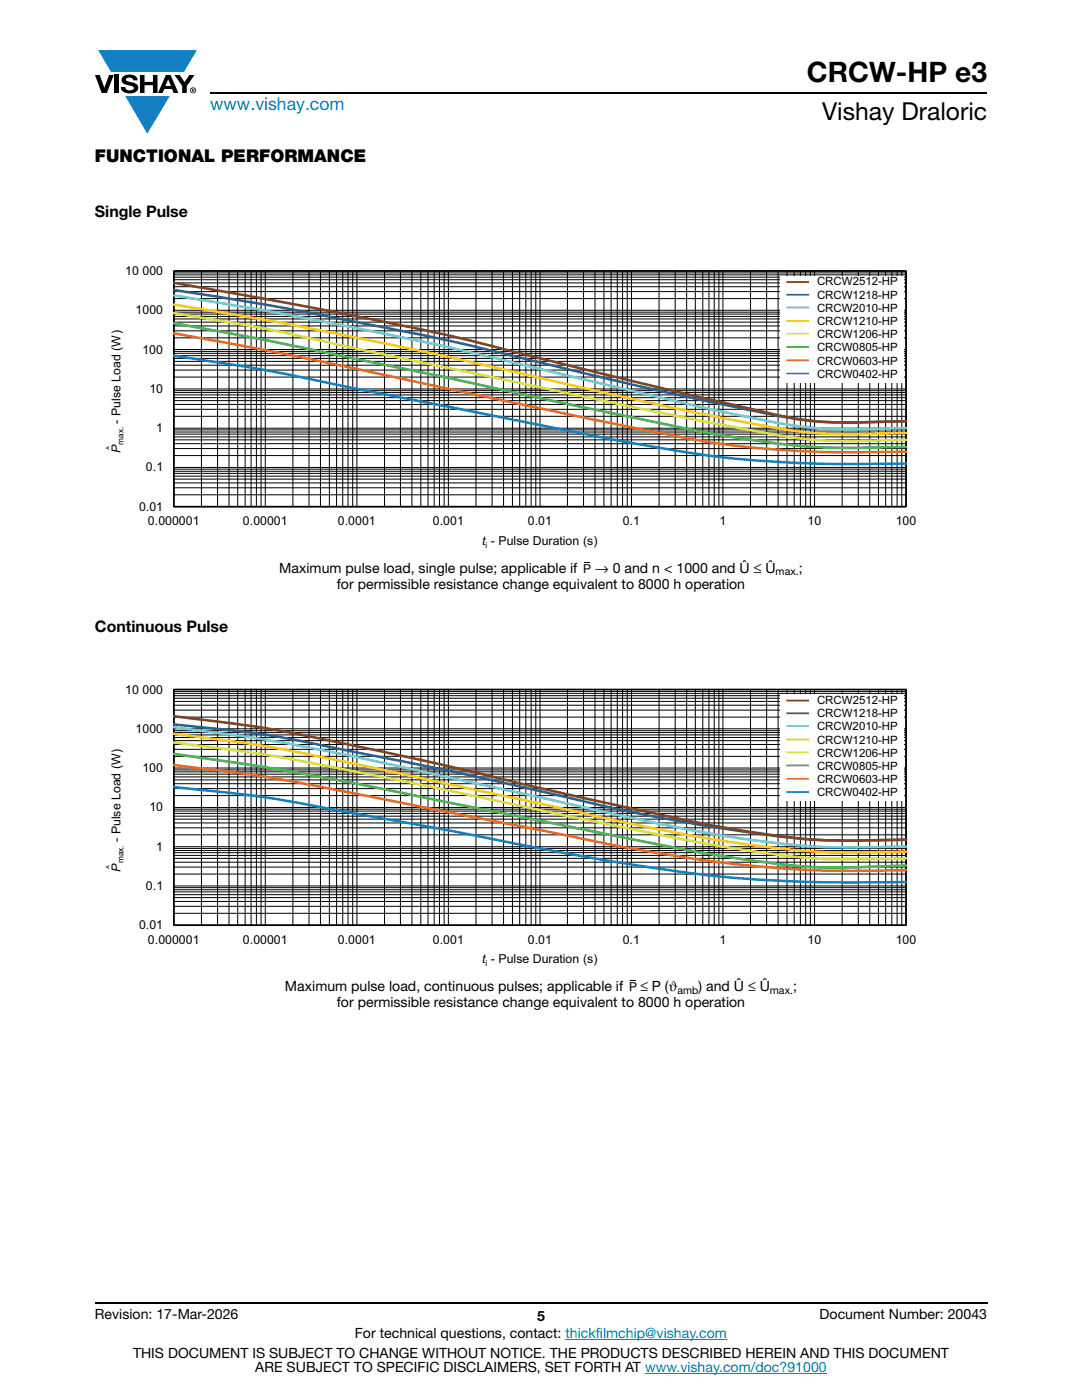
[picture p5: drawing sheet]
<svg xmlns="http://www.w3.org/2000/svg" width="216mm" height="279mm" viewBox="0 0 216 279" stroke-linecap="round" stroke-linejoin="round" font-family="sans-serif">
<g fill="#147fc3">
<path d="M19.6 10h19.7l-2.6 4.3h-1.1h-13.5z"/>
<path d="M25 19.2h8.9l-4.5 7.5z"/>
</g>
<g fill="#000">
<path d="M18.9 15h1l.9 2.5 1-2.5h.9l-1.4 3.6h-1zM22.9 15h.9v3.6h-.9zM24.6 15.3a2.1 2.1 0 0 1 2.8 .3l.1 .4h-.9a.79 .79 0 0 0-.7-.5 .79 .79 0 0 0-.8 .4l.3 .3 1 .2a1.08 1.08 0 0 1 1.2 1 1.08 1.08 0 0 1-1.1 1.2 1.73 1.73 0 0 1-2.4-1.2h.9a.96 .96 0 0 0 .8 .6 .96 .96 0 0 0 .9-.4 1.31 1.31 0 0 0-1.2-.6 1.03 1.03 0 0 1-1.1-.6 1.03 1.03 0 0 1 .2-1.1zM27.9 15h.9v1.3h1.7v-1.3h.9v3.6h-.9v-1.6h-1.7v1.6h-.9zM34.8 15h1.1l.9 1.4 1-1.4h1l-1.5 2.2v1.4h-.9v-1.4z"/>
<path d="M33.6 15.9l.5 1.3h-1.1zM33.1 15l-1.6 3.6h1l.3-.8h1.5l.3 .8h1l-1.6-3.6z"/>
<path d="M38.4 17.8h.2v.2h-.2zM38.3 17.7v.7h.1v-.3l.4 .3-.2-.3 .2-.2-.1-.2z"/>
<path d="M38.1 18a.46 .46 0 0 1 .9 0 .46 .46 0 0 1-.9 0zM37.9 18a.6 .6 0 0 0 1.2 0 .6 .6 0 0 0-1.2 0z"/>
</g>
<path d="M42 18.6h155M18.9 260h178.1" fill="none" stroke="#000" stroke-width=".36"/>
<path d="M112.8 267.3h32.3M128.7 274h36.3" fill="none" stroke="#007ec4" stroke-width=".2"/>
<g fill="none" stroke="#000" stroke-width=".2">
<path d="M34.7 59.6h146.1M34.7 58.2h146.1M34.7 57.2h146.1M34.7 56.5h146.1M34.7 55.8h146.1M34.7 55.3h146.1M34.7 54.8h146.1M34.7 54.5h146.1M34.7 54.1h146.1v47h-146.1zM40.2 54.1v47M43.4 54.1v47M45.7 54.1v47"/>
<path d="M47.4 54.1v47M48.9 54.1v47M50.1 54.1v47M51.2 54.1v47M52.1 54.1v47M52.9 54.1v47M58.4 54.1v47M61.7 54.1v47M63.9 54.1v47M65.7 54.1v47M67.2 54.1v47M68.4 54.1v47"/>
<path d="M69.4 54.1v47M70.4 54.1v47M71.2 54.1v47M76.7 54.1v47M79.9 54.1v47M82.2 54.1v47M84 54.1v47M85.4 54.1v47M86.6 54.1v47M87.7 54.1v47M88.6 54.1v47M89.5 54.1v47"/>
<path d="M95 54.1v47M98.2 54.1v47M100.5 54.1v47M102.3 54.1v47M103.7 54.1v47M104.9 54.1v47M106 54.1v47M106.9 54.1v47M107.8 54.1v47M113.2 54.1v47M116.4 54.1v47M118.7 54.1v47"/>
<path d="M120.5 54.1v47M121.9 54.1v47M123.2 54.1v47M124.2 54.1v47M125.2 54.1v47M126 54.1v47M131.5 54.1v47M134.7 54.1v47M137 54.1v47M138.7 54.1v47M140.2 54.1v47M141.5 54.1v47"/>
<path d="M142.5 54.1v47M143.4 54.1v47M144.2 54.1v47M149.8 54.1v47M153 54.1v47M155.3 54.1v47M157 54.1v47M158.5 54.1v47M159.7 54.1v47M160.8 54.1v47M161.7 54.1v47M162.5 54.1v47"/>
<path d="M168 54.1v47M171.3 54.1v47M173.5 54.1v47M175.3 54.1v47M176.7 54.1v47M177.9 54.1v47M179 54.1v47M179.9 54.1v47M34.7 80h146.1M34.7 79.4h146.1M34.7 78.8h146.1M34.7 78.3h146.1"/>
<path d="M34.7 78h146.1M34.7 75.3h146.1M34.7 73.9h146.1M34.7 72.9h146.1M34.7 72.1h146.1M34.7 71.5h146.1M34.7 71h146.1M34.7 70.5h146.1M34.7 70.1h146.1M34.7 67.4h146.1M34.7 66h146.1M34.7 65.1h146.1"/>
<path d="M34.7 64.3h146.1M34.7 63.7h146.1M34.7 63.1h146.1M34.7 62.7h146.1M34.7 62.3h146.1M34.7 77.6h146.1M34.7 69.8h146.1M34.7 61.9h146.1M34.7 98.7h146.1M34.7 97.4h146.1M34.7 96.4h146.1M34.7 95.6h146.1"/>
<path d="M34.7 95h146.1M34.7 94.5h146.1M34.7 94.1h146.1M34.7 93.6h146.1M34.7 90.9h146.1M34.7 89.5h146.1M34.7 88.5h146.1M34.7 87.8h146.1M34.7 87.2h146.1M34.7 86.6h146.1M34.7 86.2h146.1M34.7 85.8h146.1"/>
<path d="M34.7 83.1h146.1M34.7 81.7h146.1M34.7 80.7h146.1M34.7 93.3h146.1M34.7 85.5h146.1"/>
</g>
<path d="M34.7 54.1h146.1v47h-146.1z" fill="none" stroke="#000" stroke-width=".34"/>
<path d="M34.7 71l1.4 .2a420.4 420.4 0 0 1 36.5 6.7l47.8 9.4a248.2 248.2 0 0 0 35.1 4.9 332.4 332.4 0 0 0 25.3 .3" fill="none" stroke="#147fc3" stroke-width=".51"/>
<path d="M34.7 66.5l25.3 4.8 63.2 13.4a239.5 239.5 0 0 0 28.1 4.7 236.9 236.9 0 0 0 29.5 .8" fill="none" stroke="#f16b22" stroke-width=".51"/>
<path d="M34.7 64.5l22.5 4.2 30.9 6.4 19.6 4.4 16.9 3.5a289.3 289.3 0 0 0 35.1 6 202.7 202.7 0 0 0 21.1 .2" fill="none" stroke="#48b74e" stroke-width=".51"/>
<path d="M34.7 62.5l1.4 .2a411.3 411.3 0 0 1 36.5 7.2l66 13.9a388.1 388.1 0 0 0 22.5 3.9 185.9 185.9 0 0 0 19.7 .1" fill="none" stroke="#d8e03a" stroke-width=".51"/>
<path d="M34.7 60.8l19.7 3.3 23.8 4.7 12.7 2.7 30.9 7.1 15.4 3.4a349.9 349.9 0 0 0 23.9 4.3 186.1 186.1 0 0 0 19.7 .1" fill="none" stroke="#fec80b" stroke-width=".51"/>
<path d="M34.7 57.9l18.2 2.9 22.5 4.3a898.1 898.1 0 0 1 45.4 10.4l17.8 4a378.5 378.5 0 0 0 22.5 4.4 165.9 165.9 0 0 0 19.7 .2" fill="none" stroke="#2b5597" stroke-width=".51"/>
<path d="M34.7 59l22.5 3.8 26.7 5.3 9.8 2.2 42.1 10a315.6 315.6 0 0 0 25.3 5 170.6 170.6 0 0 0 19.7 .1" fill="none" stroke="#5dc7d2" stroke-width=".51"/>
<path d="M34.7 56.5l19.7 3.4 19.6 3.8a535.9 535.9 0 0 1 37.7 8.8l22.7 5.5 15.5 3.6a73 73 0 0 0 25.2 2.6l5.7-.1" fill="none" stroke="#823d1b" stroke-width=".51"/>
<path d="M155.7 55h24.7v21.3h-24.7z" fill="#fff"/>
<path d="M156.9 74.5h4.5" fill="none" stroke="#147fc3" stroke-width=".35"/>
<path d="M156.9 58.8h4.5" fill="none" stroke="#2b5597" stroke-width=".35"/>
<path d="M156.9 61.4h4.5" fill="none" stroke="#5dc7d2" stroke-width=".35"/>
<path d="M156.9 64h4.5" fill="none" stroke="#fec80b" stroke-width=".35"/>
<path d="M156.9 66.6h4.5" fill="none" stroke="#d8e03a" stroke-width=".35"/>
<path d="M156.9 69.2h4.5" fill="none" stroke="#48b74e" stroke-width=".35"/>
<path d="M156.9 71.9h4.5" fill="none" stroke="#f16b22" stroke-width=".35"/>
<path d="M156.9 56.3h4.5" fill="none" stroke="#823d1b" stroke-width=".35"/>
<path d="M116.6 112.2v.1zM116.6 112.2h1.2v.1h-1.2z" fill="#000"/>
<g fill="none" stroke="#000" stroke-width=".2">
<path d="M34.7 140h146.1M34.7 139.3h146.1M34.7 138.8h146.1M34.7 138.4h146.1M34.7 138h146.1M40.2 137.6v47M43.4 137.6v47M45.7 137.6v47M47.4 137.6v47M48.9 137.6v47M50.1 137.6v47M51.2 137.6v47"/>
<path d="M52.1 137.6v47M52.9 137.6v47M58.4 137.6v47M61.7 137.6v47M63.9 137.6v47M65.7 137.6v47M67.2 137.6v47M68.4 137.6v47M69.4 137.6v47M70.4 137.6v47M71.2 137.6v47M76.7 137.6v47"/>
<path d="M79.9 137.6v47M82.2 137.6v47M84 137.6v47M85.4 137.6v47M86.6 137.6v47M87.7 137.6v47M88.6 137.6v47M89.5 137.6v47M95 137.6v47M98.2 137.6v47M100.5 137.6v47M102.3 137.6v47"/>
<path d="M103.7 137.6v47M104.9 137.6v47M106 137.6v47M106.9 137.6v47M107.8 137.6v47M113.2 137.6v47M116.4 137.6v47M118.7 137.6v47M120.5 137.6v47M121.9 137.6v47M123.2 137.6v47M124.2 137.6v47"/>
<path d="M125.2 137.6v47M126 137.6v47M131.5 137.6v47M134.7 137.6v47M137 137.6v47M138.7 137.6v47M140.2 137.6v47M141.5 137.6v47M142.5 137.6v47M143.4 137.6v47M144.2 137.6v47M149.8 137.6v47"/>
<path d="M153 137.6v47M155.3 137.6v47M157 137.6v47M158.5 137.6v47M159.7 137.6v47M160.8 137.6v47M161.7 137.6v47M162.5 137.6v47M168 137.6v47M171.3 137.6v47M173.5 137.6v47M175.3 137.6v47"/>
<path d="M176.7 137.6v47M177.9 137.6v47M179 137.6v47M179.9 137.6v47M34.7 158.8h146.1M34.7 157.4h146.1M34.7 156.4h146.1M34.7 155.6h146.1M34.7 155.1h146.1M34.7 154.5h146.1M34.7 154h146.1M34.7 153.7h146.1"/>
<path d="M34.7 150.9h146.1M34.7 149.5h146.1M34.7 148.6h146.1M34.7 147.8h146.1M34.7 147.2h146.1M34.7 146.7h146.1M34.7 146.2h146.1M34.7 145.8h146.1M34.7 143.1h146.1M34.7 141.7h146.1M34.7 140.7h146.1M34.7 153.3h146.1"/>
<path d="M34.7 145.4h146.1M34.7 179.9h146.1M34.7 179.1h146.1M34.7 178.5h146.1M34.7 178h146.1M34.7 177.6h146.1M34.7 177.2h146.1M34.7 174.4h146.1M34.7 173h146.1M34.7 172.1h146.1M34.7 171.3h146.1M34.7 170.7h146.1"/>
<path d="M34.7 170.2h146.1M34.7 169.7h146.1M34.7 169.3h146.1M34.7 166.6h146.1M34.7 165.2h146.1M34.7 164.2h146.1M34.7 163.5h146.1M34.7 162.9h146.1M34.7 162.3h146.1M34.7 161.9h146.1M34.7 161.5h146.1M34.7 176.8h146.1"/>
<path d="M34.7 169h146.1M34.7 161.2h146.1M34.7 184.6v-47h146.1v47M34.7 182.3h146.1M34.7 180.9h146.1M34.7 184.6h146.1"/>
</g>
<path d="M34.7 137.6h146.1v47h-146.1z" fill="none" stroke="#000" stroke-width=".34"/>
<path d="M34.7 157.1a276 276 0 0 1 36.5 5.3l16.9 3 18.2 3.7 14.1 2.5a269.3 269.3 0 0 0 58.6 4.4h1.8" fill="none" stroke="#147fc3" stroke-width=".51"/>
<path d="M34.7 152.7a349.2 349.2 0 0 1 39.3 6.3l38 7.5a285 285 0 0 0 53.5 7.3l15.3-.1" fill="none" stroke="#f16b22" stroke-width=".51"/>
<path d="M34.7 150.5l16.8 2.4 14.1 2.4 59 11.9a305.4 305.4 0 0 0 36.5 5.8 221.5 221.5 0 0 0 19.7-.3" fill="none" stroke="#48b74e" stroke-width=".51"/>
<path d="M34.7 148.2a367.2 367.2 0 0 1 39.3 6.4l52 10.9a303.3 303.3 0 0 0 36.5 5.8l6.3 .2 12-.2" fill="none" stroke="#d8e03a" stroke-width=".51"/>
<path d="M34.7 146.4a340.2 340.2 0 0 1 40.7 7l46.4 10.1a276.5 276.5 0 0 0 42.2 6.5l6.4 .1 10.4-.2" fill="none" stroke="#fec80b" stroke-width=".51"/>
<path d="M34.7 144.6a235.7 235.7 0 0 1 26.7 3.6l28.1 5.6 21 4.7a355.5 355.5 0 0 0 50.6 9l7.7 .2 12-.1" fill="none" stroke="#2b5597" stroke-width=".51"/>
<path d="M34.7 145.1l1.4 .2a432.8 432.8 0 0 1 52 9.5l35.1 7.8a257.8 257.8 0 0 0 40.8 6.4l6.4 .1 10.4-.1" fill="none" stroke="#5dc7d2" stroke-width=".51"/>
<path d="M34.7 142.9a302.9 302.9 0 0 1 39.3 6.6l15.5 3.4 18.2 4.4 16.9 3.7a277.6 277.6 0 0 0 37.9 6.6l6.3 .2 12-.2" fill="none" stroke="#823d1b" stroke-width=".51"/>
<path d="M155.7 138.6h24.7v21.2h-24.7z" fill="#fff"/>
<path d="M156.9 158.1h4.5" fill="none" stroke="#147fc3" stroke-width=".35"/>
<path d="M156.9 142.4h4.5" fill="none" stroke="#2b5597" stroke-width=".35"/>
<path d="M156.9 144.9h4.5" fill="none" stroke="#5dc7d2" stroke-width=".35"/>
<path d="M156.9 147.6h4.5" fill="none" stroke="#fec80b" stroke-width=".35"/>
<path d="M156.9 150.1h4.5" fill="none" stroke="#d8e03a" stroke-width=".35"/>
<path d="M156.9 152.8h4.5" fill="none" stroke="#48b74e" stroke-width=".35"/>
<path d="M156.9 155.4h4.5" fill="none" stroke="#f16b22" stroke-width=".35"/>
<path d="M156.9 139.8h4.5" fill="none" stroke="#823d1b" stroke-width=".35"/>
<path d="M125.7 195.7l.1 .1zM125.8 195.7h1.1v.1h-1.1z" fill="#000"/>
<text font-size="5.6" x="161" y="16.4">CRCW-HP e3</text>
<text font-size="4.9" x="164" y="24">Vishay Draloric</text>
<text font-size="3.5" fill="#007ec4" x="42" y="21.9">www.vishay.com</text>
<text font-size="3.5" x="18.9" y="32.3">FUNCTIONAL PERFORMANCE</text>
<g font-size="3.2">
<text x="18.9" y="43.4">Single Pulse</text>
<text x="18.9" y="126.2">Continuous Pulse</text>
</g>
<g font-size="2.8">
<text x="55.7" y="114.3">Maximum pulse load, single pulse; applicable if</text>
<text x="67.2" y="117.5">for permissible resistance change equivalent to 8000 h operation</text>
<text x="118.7" y="114.3">→ 0 and n &lt; 1000 and Û ≤ Û</text>
<text x="159.4" y="114.3">;</text>
<text x="56.9" y="197.9">Maximum pulse load, continuous pulses; applicable if</text>
<text x="127.8" y="197.9">≤ P (ϑ</text>
<text x="139.4" y="197.9">) and Û ≤ Û</text>
<text x="158.3" y="197.9">;</text>
<text x="67.2" y="201">for permissible resistance change equivalent to 8000 h operation</text>
<text x="18.9" y="263.3">Revision: 17-Mar-2026</text>
<text x="107.2" y="263.6">5</text>
<text x="163.6" y="263.3">Document Number: 20043</text>
<text x="70.8" y="267.1">For technical questions, contact: thickfilmchip@vishay.com</text>
<text x="26.5" y="271">THIS DOCUMENT IS SUBJECT TO CHANGE WITHOUT NOTICE. THE PRODUCTS DESCRIBED HEREIN AND THIS DOCUMENT</text>
<text x="50.9" y="273.8">ARE SUBJECT TO SPECIFIC DISCLAIMERS, SET FORTH AT www.vishay.com/doc?91000</text>
</g>
<g font-size="2.5">
<text x="25" y="54.9">10 000</text>
<text x="27.1" y="62.7">1000</text>
<text x="28.4" y="70.6">100</text>
<text x="29.8" y="78.4">10</text>
<text x="24" y="84.5" transform="rotate(-90 24 84.5)">- Pulse Load (W)</text>
<text x="31.2" y="86.2">1</text>
<text x="24" y="90.4" transform="rotate(-90 24 90.4)">P</text>
<text x="29.1" y="94.1">0.1</text>
<text x="27.8" y="101.9">0.01</text>
<text x="29.5" y="104.9">0.000001</text>
<text x="48.5" y="104.9">0.00001</text>
<text x="67.4" y="104.9">0.0001</text>
<text x="86.4" y="104.9">0.001</text>
<text x="105.3" y="104.9">0.01</text>
<text x="124.3" y="104.9">0.1</text>
<text x="143.6" y="104.9">1</text>
<text x="161.2" y="104.9">10</text>
<text x="178.7" y="104.9">100</text>
<text x="96.2" y="108.7">t - Pulse Duration (s)</text>
<text x="116.4" y="114.3">P</text>
<text x="25" y="138.4">10 000</text>
<text x="27.1" y="146.3">1000</text>
<text x="28.4" y="154.1">100</text>
<text x="29.8" y="161.9">10</text>
<text x="24" y="173.9" transform="rotate(-90 24 173.9)">P</text>
<text x="24" y="168" transform="rotate(-90 24 168)">- Pulse Load (W)</text>
<text x="31.2" y="169.8">1</text>
<text x="29.1" y="177.6">0.1</text>
<text x="27.8" y="185.4">0.01</text>
<text x="29.5" y="188.4">0.000001</text>
<text x="48.5" y="188.4">0.00001</text>
<text x="67.4" y="188.4">0.0001</text>
<text x="86.4" y="188.4">0.001</text>
<text x="105.3" y="188.4">0.01</text>
<text x="124.3" y="188.4">0.1</text>
<text x="143.6" y="188.4">1</text>
<text x="161.2" y="188.4">10</text>
<text x="178.7" y="188.4">100</text>
<text x="96.2" y="192.3">t - Pulse Duration (s)</text>
<text x="125.5" y="197.9">P</text>
</g>
<g font-size="2.3">
<text x="163" y="59.6">CRCW1218-HP</text>
<text x="163" y="57">CRCW2512-HP</text>
<text x="163" y="62.2">CRCW2010-HP</text>
<text x="163" y="64.9">CRCW1210-HP</text>
<text x="163" y="67.5">CRCW1206-HP</text>
<text x="163" y="70.1">CRCW0805-HP</text>
<text x="163" y="72.8">CRCW0603-HP</text>
<text x="163" y="75.4">CRCW0402-HP</text>
<text x="163" y="143.1">CRCW1218-HP</text>
<text x="163" y="140.5">CRCW2512-HP</text>
<text x="163" y="145.7">CRCW2010-HP</text>
<text x="163" y="148.4">CRCW1210-HP</text>
<text x="163" y="151">CRCW1206-HP</text>
<text x="163" y="153.6">CRCW0805-HP</text>
<text x="163" y="156.3">CRCW0603-HP</text>
<text x="163" y="158.9">CRCW0402-HP</text>
</g>
<g font-size="2.1">
<text x="154.8" y="114.9">max.</text>
<text x="135.2" y="198.4">amb</text>
<text x="153.6" y="198.4">max.</text>
</g>
<g font-size="1.7">
<text x="22.4" y="89.9" transform="rotate(-90 22.4 89.9)">^</text>
<text x="24.6" y="88.8" transform="rotate(-90 24.6 88.8)">max.</text>
<text x="96.9" y="109.3">i</text>
<text x="22.4" y="173.4" transform="rotate(-90 22.4 173.4)">^</text>
<text x="24.6" y="172.3" transform="rotate(-90 24.6 172.3)">max.</text>
<text x="96.9" y="192.9">i</text>
</g>
</svg>
